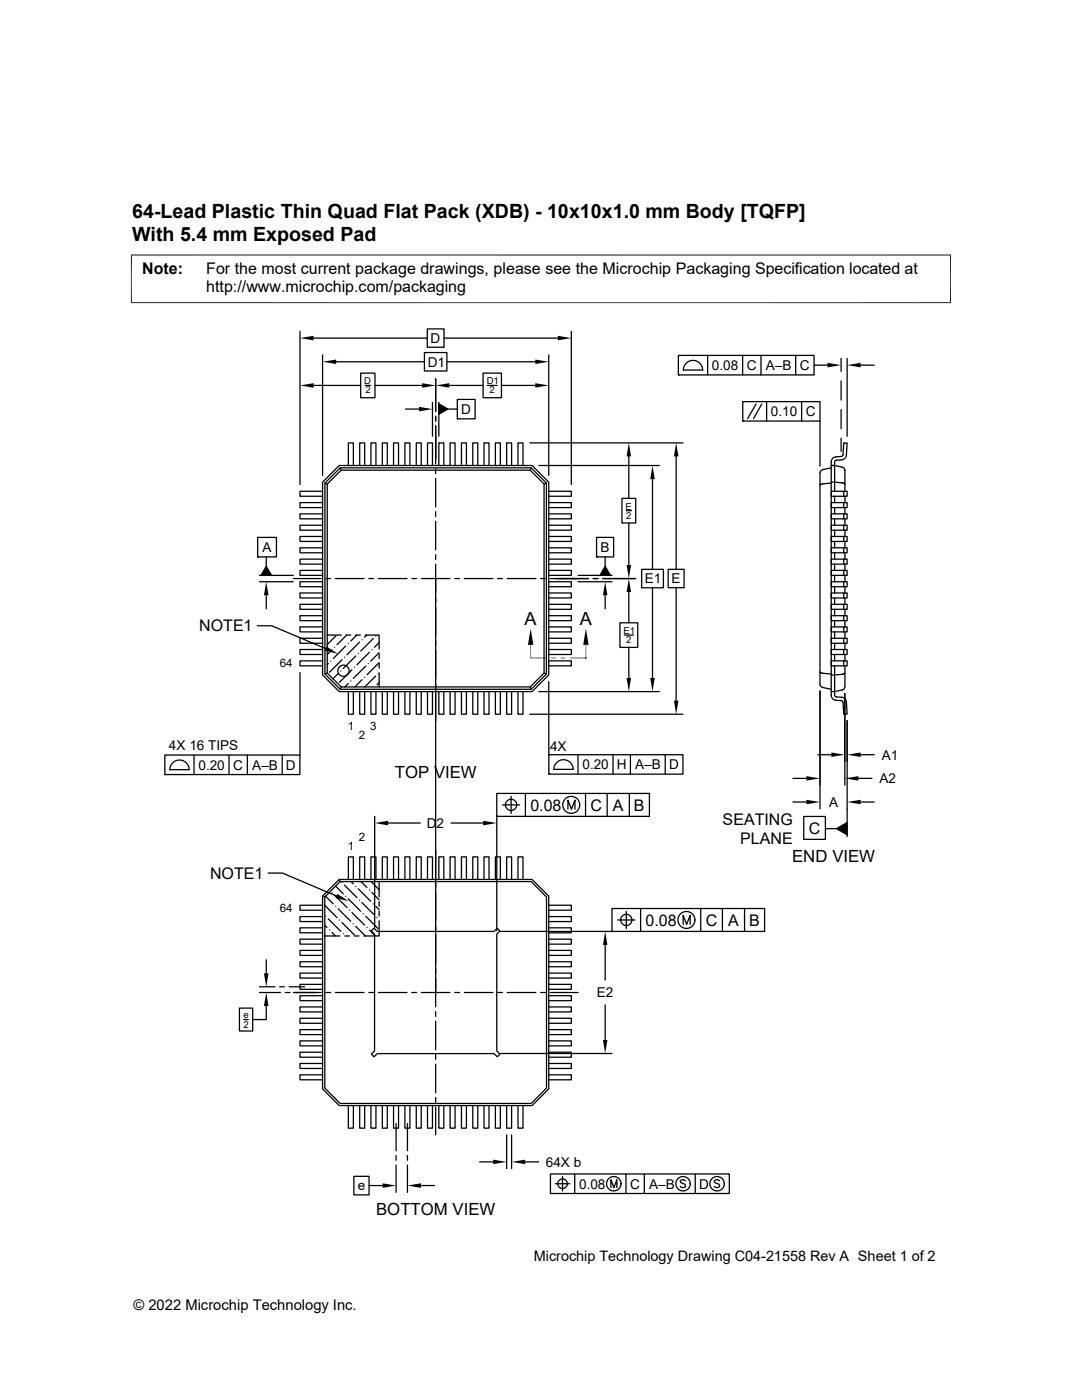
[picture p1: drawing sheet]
<svg xmlns="http://www.w3.org/2000/svg" width="216mm" height="279mm" viewBox="0 0 216 279" stroke-linecap="round" stroke-linejoin="round" font-family="sans-serif">
<g fill="none" stroke="#000" stroke-width=".25">
<path d="M59.9 66.1v30.6M62.6 67.5h22.7M62.6 76.9h9.4M64.4 70.8v24.1M67.1 72.2h17.6M72 74.5h2.8v4.9h-2.8zM72.8 76.9h1.2M74.8 76.9h9.4M84.7 70.4h4.5v3.6h-4.5zM85.3 65.6h3.3v3.7h-3.3zM86.9 75.6v6.5M88.6 67.5h22.7"/>
<path d="M89.2 72.2h17.6M89.6 76.9h6.8M91.2 79.7h3.6v3.9h-3.6zM96.4 74.5h3.7v4.9h-3.7zM97.2 76.9h2M100.1 76.9h6.7M109.5 70.8v24.1M114 66.1v30.6M135.4 70.9h27v3.9h-27zM135.4 74.8h.1M136.9 72.5a1.91 1.91 0 0 1 2.1-.4 1.91 1.91 0 0 1 1.2 1.8h-3.8v-.6zM141.2 70.9v3.9"/>
<path d="M148.2 70.9v3.9M151.8 70.9v3.9M158.8 70.9v3.9M162.4 72.9h2.7M167.8 71.5v2.6M167.8 76v3.8M169 71.5v15.6M171.7 72.9h2.7M64.4 98h-4.5v1h4.5M64.8 96.4l.5 .2M67.7 92.9h38.5l3.3 3.3v38.5l-3.3 3.3h-38.5l-3.3-3.3v-38.5zM67.9 93.4l.2 .4"/>
<path d="M67.9 93.4h38.1l3 3v38.1l-3 3.1h-38.1l-3.1-3.1v-38.1zM68.1 93.8h37.7l2.8 2.8v37.7l-2.8 2.8h-37.7l-2.8-2.8v-37.7zM69.5 92.9v-4.5h1v4.5M71.8 92.9v-4.5h1v4.5M74 92.9v-4.5h1v4.5M76.3 92.9v-4.5h1v4.5M78.5 92.9v-4.5h1v4.5M80.8 92.9v-4.5h1v4.5M80.9 81.6h2.7M83.1 92.9v-4.5h1v4.5M85.3 92.9v-4.5h1v4.5M86.3 80.3v6.8"/>
<path d="M86.9 93.6v.9M86.9 95.5v5.7M86.9 83.1v.9M86.9 85v7.6M87.6 80.6l1.8 1-1.8 1.1zM87.6 92.9v-4.5h1v4.5M87.6 80.3v6.8M89.4 81.6h1.8M89.8 92.9v-4.5h1v4.5M91.2 83.6h.1M92.1 92.9v-4.5h1v4.5M94.3 92.9v-4.5h1v4.5"/>
<path d="M96.6 92.9v-4.5h1v4.5M98.8 92.9v-4.5h1v4.5M101.1 92.9v-4.5h1v4.5M103.4 92.9v-4.5h1v4.5M105.7 88.4h30.6M106 93.4l-.2 .4M107.5 92.9h24.1M109 96.4l-.4 .2M109.5 98h4.5v1h-4.5M124.1 99.5h2.8v4.9h-2.8zM125.5 91.1v8.4M130.2 95.6v18"/>
<path d="M134.9 91.1v22.5M148.2 80.2h15.4v3.8h-15.4zM148.2 84h.1M150.9 80.6l-1.7 2.9M152 80.6l-1.7 2.9M153 80.2v3.8M160 80.2v3.8M163.6 84v9M163.7 96.7l-.1 .1M163.8 96.7l-.1 .1M164 96.6h-.2M165.9 98h3.1v1h-3.1z"/>
<path d="M165.9 92.9a4.6 4.6 0 0 1 2.4 .5l.3 .5v4.1M165.9 93.4l-1.9 .4-.3 .3-.1 .3v42.1l.1 .3 .3 .3 1.9 .5M165.9 96.4l-1.9 .2M165.9 96.2l2.3 .2M166.5 99v1.3M166.5 98v-5.8l.3-.3 1.1-.1a1.01 1.01 0 0 0 1-1l.1-2.4h-.6l-.2 2.5-.3 .2-1.1 .1-.5 .2-.4 .4v.4v46.5v.4l.4 .5 .5 .2h1.1l.3 .2 .2 2.5h.6l-.1-2.4a1.01 1.01 0 0 0-1-1h-1.1l-.3-.4v-5.8M167.8 81.7v3.9M167.8 87.5v2.6M168.2 96.4h.2M168.4 98v1M168.4 96.5h.2M168.5 96.5l.1 .1"/>
<path d="M168.6 99v1.3M51.4 107.3h3.8v3.8h-3.8zM51.4 111.1h.1M51.8 116.1h6.7M51.8 114.8h6.7M53.1 113l1.1 1.8h-2.1zM53.1 111.1v1.9M53.1 118.8v2.7M58.5 115.5h5.6M64.4 118.3h-4.5v1h4.5M64.4 116.1h-4.5v1h4.5M64.4 113.8h-4.5v1h4.5"/>
<path d="M64.4 111.6h-4.5v1h4.5M64.4 109.3h-4.5v1h4.5M64.4 107.1h-4.5v1h4.5M64.4 104.8h-4.5v1h4.5M64.4 102.6h-4.5v.9h4.5M64.4 100.3h-4.5v1h4.5M65 115.5h1M66.9 115.5h5.7M73.6 115.5h.9M75.5 115.5h5.7M82.2 115.5h.9M84.1 115.5h5.7"/>
<path d="M86.9 102.1v1M86.9 104v5.7M86.9 110.7v1M86.9 112.6v88.3M90.7 115.5h1M92.6 115.5h5.8M99.3 115.5h1M101.2 115.5h5.7M107.9 115.5h.9M109.5 100.3h4.5v1h-4.5M109.5 102.6h4.5v.9h-4.5M109.5 104.8h4.5v1h-4.5"/>
<path d="M109.5 107.1h4.5v1h-4.5M109.5 109.3h4.5v1h-4.5M109.5 111.6h4.5v1h-4.5M109.5 113.8h4.5v1h-4.5M109.5 116.1h4.5v1h-4.5M109.5 118.3h4.5v1h-4.5M115.3 116.1h6.8M115.3 114.8h6.8M117.4 115.5h-7.6M118.4 115.5h.9M119 107.3h3.4v3.8h-3.4zM119 111.1h.1"/>
<path d="M120.3 115.5h6.5M120.8 113l1 1.8h-2.1zM120.8 111.1v1.9M120.8 118.8v2.7M125 101.9h1M125.5 104.4v8.4M125.5 118.2v6.1M128 113.6h4.4v3.7h-4.4zM130.2 117.3v18M133.3 113.6h3.2v3.7h-3.2zM134.9 117.3v22.5M165.9 118.3h3.1v1h-3.1z"/>
<path d="M165.9 116.1h3.1v1h-3.1zM165.9 113.8h3.1v1h-3.1zM165.9 111.6h3.1v1h-3.1zM165.9 109.3h3.1v1h-3.1zM165.9 107.1h3.1v1h-3.1zM165.9 104.8h3.1v1h-3.1zM165.9 102.6h3.1v.9h-3.1zM165.9 100.3h3.1v1h-3.1zM166.5 101.3v1.3M166.5 103.5v1.3M166.5 105.8v1.3M166.5 108.1v1.2"/>
<path d="M166.5 110.3v1.3M166.5 112.6v1.2M166.5 114.8v1.3M166.5 117.1v1.2M166.5 119.3v1.3M168.4 100.3v1M168.4 102.6v.9M168.4 104.8v1M168.4 107.1v1M168.4 109.3v1M168.4 111.6v1M168.4 113.8v1"/>
<path d="M168.4 116.1v1M168.4 118.3v1M168.6 101.3v1.3M168.6 103.5v1.3M168.6 105.8v1.3M168.6 108.1v1.2M168.6 110.3v1.3M168.6 112.6v1.2M168.6 114.8v1.3M168.6 117.1v1.2M168.6 119.3v1.3M51.3 124.9h2.9l10.8 4.5"/>
<path d="M59.9 134.2v16.5M64.4 131.9h-4.5v1h4.5M64.4 129.6h-4.5v1h4.5M64.4 127.4h-4.5v1h4.5M64.4 125.1h-4.5v1h4.5M64.4 122.9h-4.5v1h4.5M64.4 120.6h-4.5v1h4.5M65.3 134.3l-.5 .2M65.3 126.7h2.8M65.5 132.4l-.2 .2M66 131.9h.1M66.3 129.7l-1 .9"/>
<path d="M66.7 129.2h.1M67 126.9l-1.7 1.7M67.5 134.4l-1.1 1.1M68 133.9h.1M68.1 137.1l-.2 .5M68.2 131.7l-2.5 2.5M68.7 131.2h.1M69 128.9l-2.5 2.5M69 126.7h1M69.2 126.7l-2 2M69.5 128.4h.1M69.5 136.4l-.7 .7"/>
<path d="M69.5 138v4.5h1v-4.5M70 135.9h.1M70.2 133.7l-2.4 2.5M70.7 133.2h.1M71 126.7h.9M71 130.9l-2.5 2.5M71.2 126.7l-1.2 1.2M71.5 130.4h.1M71.7 128.2l-2.5 2.5M71.8 138v4.5h1v-4.5M72.2 127.7h.1M72.2 135.7l-1.4 1.4"/>
<path d="M72.7 135.2h.1M72.9 126.7h2.7v2.8M73 132.9l-2.5 2.5M73.2 126.7l-.5 .5M73.5 132.4h.1M73.7 130.2l-2.5 2.5M74 138v4.5h1v-4.5M74.2 129.7h.1M74.5 127.4l-2.5 2.5M75 126.9h.1M75 134.9l-2.2 2.2M75.5 134.4h.1"/>
<path d="M75.6 128.2l-.9 1M75.6 130.3l-1.6 1.6M75.6 130.5v.9M75.6 132.4v1M75.6 134.3v2.8M75.6 136.2l-.4 .5M75.6 132.2l-2.4 2.5M76.3 138v4.5h1v-4.5M78.5 138v4.5h1v-4.5M80.8 138v4.5h1v-4.5M83.1 138v4.5h1v-4.5M85.3 138v4.5h1v-4.5"/>
<path d="M87.6 138v4.5h1v-4.5M89.8 138v4.5h1v-4.5M92.1 138v4.5h1v-4.5M94.3 138v4.5h1v-4.5M96.6 138v4.5h1v-4.5M98.8 138v4.5h1v-4.5M101.1 138v4.5h1v-4.5M103.4 138v4.5h1v-4.5M105.8 137.1l.2 .5M107.5 138h24.1M108.6 134.3l.4 .2M109.5 120.6h4.5v1h-4.5"/>
<path d="M109.5 122.9h4.5v1h-4.5M109.5 125.1h4.5v1h-4.5M109.5 127.4h4.5v1h-4.5M109.5 129.6h4.5v1h-4.5M109.5 131.9h4.5v1h-4.5M109.5 136v14.6M116.9 131.3h.1M123.7 124.3h3.6v4.9h-3.6zM124.6 126.7h1.8M125.5 129.2v6.1M163.6 134.1l.2 .2M163.6 137.9v23.5"/>
<path d="M163.8 134.3l2.1 .2M165.9 131.9h3.1v1h-3.1zM165.9 129.6h3.1v1h-3.1zM165.9 127.4h3.1v1h-3.1zM165.9 125.1h3.1v1h-3.1zM165.9 122.9h3.1v1h-3.1zM165.9 120.6h3.1v1h-3.1zM166.5 121.6v1.3M166.5 123.9v1.2M166.5 126.1v1.3M166.5 128.4v1.2M166.5 130.6v1.3"/>
<path d="M168 137.7l-2.1 .3M168.2 134.6l-2.3 .1M168.4 120.6v1M168.4 122.9v1M168.4 125.1v1M168.4 127.4v1M168.4 129.6v1M168.4 131.9v1M168.6 134.4l-.4 .1M168.6 138.4v18.3M168.6 134.3l-.1 .1M168.6 121.6v1.3"/>
<path d="M168.6 123.9v1.2M168.6 126.1v1.3M168.6 128.4v1.2M168.6 132.9v4.2l-.2 .4-.3 .2M168.6 130.6v1.3M32.9 150.7h26.9v3.9h-26.9zM32.9 154.6h.1M34.5 152.3a1.91 1.91 0 0 1 2.1-.5 1.91 1.91 0 0 1 1.1 1.8h-3.8l.1-.6zM38.7 150.7v3.9M45.7 150.7v3.9M49.4 150.7v3.9M56.3 150.7v3.9"/>
<path d="M99.1 158.3h30.5v4.6h-30.5zM102 158.9v3.4M104.8 158.3v4.6M105.7 142.5h30.6M109.5 150.6h26.8v3.9h-26.8zM109.5 154.5h.1M111.1 152.2a1.91 1.91 0 0 1 2.1-.4 1.91 1.91 0 0 1 1.2 1.7h-3.9l.1-.5zM115.3 150.6v3.9M116.8 158.3v4.6M121.2 158.3v4.6M122.3 150.6v3.9M125.6 158.3v4.6"/>
<path d="M125.8 150.6v3.9M132.7 150.6v3.9M158.2 155.3h2.7M163.2 150.6h2.7M169 143.8v23.2M171.3 155.3h2.7M171.7 150.6h2.7M53.5 174.2h2.9l10.7 4.6M64.4 178.8l.4 .2M64.4 178.8l3.3-3.3h38.5l3.3 3.3v38.5l-3.3 3.3h-38.5l-3.3-3.3zM65 178.9l1.5 1.5M66.3 178.1h.1"/>
<path d="M66.7 178.6l2.5 2.5M67 176.8l1.5 1.6M67.7 175.5l.2 .4M67.9 175.9h38.1l3.1 3.1v38.1l-3.1 3.1h-38.1l-3.1-3.1v-38.1zM68.2 176.1h.1M68.7 176.6l2.5 2.5M69 178.9h.1M69.5 179.4l2.5 2.5M69.5 175.5v-4.5h1v4.5M70 175.9l.5 .5M71 176.9h.1M71.5 177.4l2.5 2.5"/>
<path d="M71.7 179.6h.1M71.8 175.5v-4.5h1v4.5M72 175.9l1.2 1.2M73.7 177.6h.1M74 175.5v-4.5h1v4.5M74 175.9l1.6 1.7M74.2 178.1l1.4 1.5M74.8 162.9v22.2M75.6 175.9v3.1M75.6 179.9v1M76.3 175.5v-4.5h1v4.5M77.4 164.3h6.5"/>
<path d="M78.5 175.5v-4.5h1v4.5M80.8 175.5v-4.5h1v4.5M83.1 175.5v-4.5h1v4.5M85.3 175.5v-4.5h1v4.5M87.6 175.5v-4.5h1v4.5M89.8 175.5v-4.5h1v4.5M90 164.3h6.4M92.1 175.5v-4.5h1v4.5M94.3 175.5v-4.5h1v4.5M96.6 175.5v-4.5h1v4.5M98.8 175.5v-4.5h1v4.5M99.1 162.9v22.9"/>
<path d="M99.1 162.9h.1M100.3 160.6h3.4M100.8 160.6a1.14 1.14 0 0 1 1.6-1.1 1.14 1.14 0 0 1 .4 1.8 1.14 1.14 0 0 1-1.9-.2v-.5M101.1 175.5v-4.5h1v4.5M103.4 175.5v-4.5h1v4.5M113.3 161.5v-1.8l.7 1.8 .7-1.8v1.8M158.2 160.1h2.7M160.4 162.9h4.3v4.6h-4.3zM160.4 167.5h.1M164.7 165.4h2.2M166.9 165.4l2.1-1.3v2.5zM171.7 160.1h2.7"/>
<path d="M51.8 196.9h3M51.8 198.1h4.2M53.1 191.6v2.6M55.8 196.9h.9M56.9 198.1h1M57.7 196.9h3.1M58.5 198.1h5.6M64.4 180.7h-4.5v1h4.5M64.4 182.9h-4.5v1h4.5M64.4 185.2h-4.5v1h4.5M64.4 187.4h-4.5v1h4.5M64.4 189.7h-4.5v1h4.5"/>
<path d="M64.4 191.9h-4.5v1h4.5M64.4 194.2h-4.5v1h4.5M64.4 196.4h-4.5v1h4.5M64.4 198.7h-4.5v1h4.5M64.8 186.8h3M64.8 180.7l2.4 2.4M64.8 184.7l.4 .4M64.8 186.7l.1 .1M65 182.9h.1M65 198.1h1M65.5 183.4l2.5 2.5M65.7 185.6h.1"/>
<path d="M66.3 186.1l.6 .7M66.9 198.1h5.7M67 180.9h.1M67.5 181.4l2.5 2.5M67.7 183.6h.1M68.2 184.1l2.5 2.5M68.5 186.4h.1M68.8 186.8h.9M69.7 181.6h.1M70.2 182.1l2.5 2.5M70.5 184.4h.1M70.7 186.8h.9"/>
<path d="M71 184.9l1.9 1.9M72.2 180.1l2.5 2.5M72.5 182.4h.1M73 182.9l2.5 2.5M73.2 185.1h.1M73.6 198.1h.9M73.7 185.6l1.2 1.2M74.5 180.4h.1M74.6 185.3l.7 .6h23.3l.6-.6 .6 .5-.7 .6v23.3l.7 .7-.6 .5-.6-.6h-23.3l-.7 .6-.5-.5 .6-.7v-23.3l-.6-.6zM75 180.9l.6 .6M75.2 183.1h.1M75.5 198.1h5.7"/>
<path d="M75.6 183.7v3.1h-3M75.6 181.8v1M82.2 198.1h.9M84.1 198.1h5.7M90.7 198.1h1M92.6 198.1h5.8M99.3 198.1h1M99.9 185.9h22.2M101.2 198.1h5.7M107.9 198.1h.9M109.5 198.7h4.5v1h-4.5M109.5 196.4h4.5v1h-4.5"/>
<path d="M109.5 194.2h4.5v1h-4.5M109.5 191.9h4.5v1h-4.5M109.5 189.7h4.5v1h-4.5M109.5 187.4h4.5v1h-4.5M109.5 185.2h4.5v1h-4.5M109.5 182.9h4.5v1h-4.5M109.5 180.7h4.5v1h-4.5M109.8 198.1h5.6M120.8 188.6v7M122.1 181.3h30.5v4.6h-30.5zM122.1 185.9h.1M123.3 183.6h3.4"/>
<path d="M123.8 183.6a1.14 1.14 0 0 1 1.5-1.1 1.14 1.14 0 0 1 .5 1.8 1.14 1.14 0 0 1-1.9-.3l-.1-.4M125 181.9v3.4M127.8 181.3v4.6M136.3 184.5v-1.8l.7 1.8 .7-1.8v1.8M139.8 181.3v4.6M144.1 181.3v4.6M148.6 181.3v4.6M47.8 201.2h2.6v4.6h-2.6zM48.6 203.5h1M53.1 200.8v2.7h-2.7M64.4 201h-4.5v1h4.5M64.4 203.2h-4.5v1h4.5"/>
<path d="M64.4 205.5h-4.5v1h4.5M64.4 207.7h-4.5v1h4.5M64.4 210h-4.5v1h4.5M64.4 212.2h-4.5v1h4.5M64.4 214.5h-4.5v1h4.5M86.9 201.9v.9M86.9 203.8v5.7M86.9 210.5v.9M86.9 212.4v5.7M86.9 219v1M99.9 210.2h22.2M109.5 214.5h4.5v1h-4.5"/>
<path d="M109.5 212.2h4.5v1h-4.5M109.5 210h4.5v1h-4.5M109.5 207.7h4.5v1h-4.5M109.5 205.5h4.5v1h-4.5M109.5 203.2h4.5v1h-4.5M109.5 201h4.5v1h-4.5M120.8 200.6v7M69.5 220.6v4.5h1v-4.5M70.6 234.8h3v3.7h-3zM71.8 220.6v4.5h1v-4.5M73.6 236.6h2.7M74 220.6v4.5h1v-4.5"/>
<path d="M76.3 220.6v4.5h1v-4.5M78.5 220.6v4.5h1v-4.5M79 224.2v5.5M79 230.6v1M79 232.5v5.5M80.8 220.6v4.5h1v-4.5M81.3 224.2v5.5M81.3 230.6v1M81.3 232.5v5.5M83.1 220.6v4.5h1v-4.5M84 236.6h2.7M85.3 220.6v4.5h1v-4.5"/>
<path d="M86.9 220.9v5.6M87.6 220.6v4.5h1v-4.5M89.8 220.6v4.5h1v-4.5M92.1 220.6v4.5h1v-4.5M94.3 220.6v4.5h1v-4.5M95.7 231.9h2.7M96.6 220.6v4.5h1v-4.5M98.8 220.6v4.5h1v-4.5M101.1 220.6v4.5h1v-4.5M101.1 226.5v6.7M102.1 226.5v6.7M103.4 220.6v4.5h1v-4.5"/>
<path d="M104.8 231.9h2.7M109.8 234.3h35.7v3.9h-35.7zM109.8 238.2h.1M110.8 236.2h2.9M112.2 234.8v2.9M114.7 234.3v3.9M121.9 237v-1.6l.6 1.6 .6-1.6v1.6M124.9 234.3v3.9M128.6 234.3v3.9M136.8 235.7a.58 .58 0 0 0-.6-.3 .58 .58 0 0 0-.5 .4l.2 .2 .7 .3a.36 .36 0 0 1 0 .6 .67 .67 0 0 1-.9-.1M138.7 234.3v3.9M143.6 235.7a.58 .58 0 0 0-.6-.3 .58 .58 0 0 0-.5 .4l.2 .2 .7 .3a.36 .36 0 0 1 0 .6 .67 .67 0 0 1-.9-.1"/>
<circle cx="68.5" cy="133.9" r="1.12"/>
<circle cx="114" cy="160.6" r="1.69"/>
<circle cx="137" cy="183.6" r="1.69"/>
<circle cx="112.2" cy="236.2" r=".96"/>
<circle cx="122.5" cy="236.2" r="1.44"/>
<circle cx="136.3" cy="236.2" r="1.44"/>
<circle cx="143.1" cy="236.2" r="1.44"/>
</g>
<g fill="#000">
<path d="M59.9 67.5l2.7-.5v.9zM59.9 76.9l2.7-.4v.9zM64.4 72.2l2.7-.4v.8zM84.2 76.5l2.7 .4-2.7 .5zM86.9 76.9l2.7-.4v.9zM106.8 71.8l2.7 .4-2.7 .4zM106.8 76.5l2.7 .4-2.7 .5zM111.3 67l2.7 .5-2.7 .4zM165.1 72.4l2.7 .5-2.7 .4zM169 72.9l2.7-.5v.9zM83.6 81.2l2.7 .4-2.7 .5zM87.6 80.6l1.8 1-1.8 1.1z"/>
<path d="M125.5 88.4l.4 2.7h-.9zM130.2 92.9l.4 2.7h-.8zM134.9 88.4l.5 2.7h-.9zM53.1 116.1l.5 2.7h-.9zM53.1 113l1.1 1.8h-2.1zM120.8 116.1l.4 2.7h-.9zM120.8 113l1 1.8h-2.1zM125 112.8h.9l-.4 2.7zM125.5 115.5l.4 2.7h-.9zM65.2 129l2.3 1.5-2.7-.6zM105.9 125.5l.5 3.2h-1.1zM110 131.3h.9l-.9 .1z"/>
<path d="M110 131.4l.9-.1v.1zM111.9 131.3h.9l-.9 .1zM111.9 131.4l.9-.1v.1zM116.9 125.5l.6 3.2h-1.1zM125 135.3h.9l-.4 2.7zM129.8 135.3h.8l-.4 2.7zM134.5 139.8h.9l-.5 2.7zM160.9 154.9l2.7 .4-2.7 .5zM160.9 159.6l2.7 .5-2.7 .4zM165.9 150.2l2.7 .4-2.7 .5zM168.6 155.3l2.7-.4v.9zM169 150.6l2.7-.4v.9z"/>
<path d="M169 160.1l2.7-.5v.9zM67.3 178.4l2.3 1.5-2.6-.7zM74.8 164.3l2.6-.5v.9zM96.4 163.8l2.7 .5-2.7 .4zM166.9 165.4l2.1-1.3v2.5zM52.7 194.2h.9l-.5 2.7zM120.8 185.9l.4 2.7h-.9zM53.1 198.1l.5 2.7h-.9zM120.3 207.6h.9l-.4 2.6zM76.3 236.2l2.7 .4-2.7 .5zM81.3 236.6l2.7-.4v.9zM98.4 231.4l2.7 .5-2.7 .4z"/>
<path d="M102.1 231.9l2.7-.5v.9z"/>
</g>
<path d="M26.1 50.9h163.7M26.2 50.8v9.7M189.7 50.8v9.7M26.1 60.4h163.7M105.9 131.3h3.1M105.9 128.7v2.6M113.8 131.3h3.1M116.9 131.3v.1M116.9 128.7v2.6" fill="none" stroke="#000" stroke-width=".2"/>
<g font-size="3.9">
<text x="26.4" y="43.5">64-Lead Plastic Thin Quad Flat Pack (XDB) - 10x10x1.0 mm Body [TQFP]</text>
<text x="26.4" y="48.1">With 5.4 mm Exposed Pad</text>
</g>
<g font-size="3.6">
<text x="104.7" y="124.8">A</text>
<text x="115.7" y="124.8">A</text>
</g>
<g font-size="3.3">
<text x="78.8" y="155.2">TOP VIEW</text>
<text x="158.1" y="172.1">END VIEW</text>
<text x="75" y="242.5">BOTTOM VIEW</text>
</g>
<g font-size="3.2">
<text x="28.4" y="54.7">Note:</text>
<text x="41.1" y="58.3">http://www.microchip.com/packaging</text>
<text x="41.1" y="54.7">For the most current package drawings, please see the Microchip Packaging Specification located at</text>
<text x="39.8" y="126">NOTE1</text>
<text x="105.8" y="161.8">0.08</text>
<text x="117.8" y="161.8">C</text>
<text x="122.3" y="161.8">A</text>
<text x="126.5" y="161.8">B</text>
<text x="144.2" y="164.6">SEATING</text>
<text x="161.4" y="166.4">C</text>
<text x="147.7" y="168.4">PLANE</text>
<text x="41.9" y="175.4">NOTE1</text>
<text x="128.8" y="184.7">0.08</text>
<text x="140.8" y="184.7">C</text>
<text x="145.3" y="184.7">A</text>
<text x="149.5" y="184.7">B</text>
</g>
<g font-size="2.9">
<text x="106.5" y="251.7">Microchip Technology Drawing C04-21558 Rev A Sheet 1 of 2</text>
<text x="26.6" y="261.3">© 2022 Microchip Technology Inc.</text>
</g>
<g font-size="2.7">
<text x="85.9" y="68.5">D</text>
<text x="85.3" y="73.2">D1</text>
<text x="142" y="73.8">0.08</text>
<text x="149" y="73.9">C</text>
<text x="152.8" y="73.9">A–B</text>
<text x="159.6" y="73.9">C</text>
<text x="92" y="82.6">D</text>
<text x="153.8" y="83.1">0.10</text>
<text x="160.8" y="83.1">C</text>
<text x="52.4" y="110.2">A</text>
<text x="119.8" y="110.2">B</text>
<text x="128.7" y="116.4">E1</text>
<text x="134" y="116.4">E</text>
<text x="33.7" y="149.7">4X 16 TIPS</text>
<text x="109.8" y="149.9">4X</text>
<text x="39.6" y="153.6">0.20</text>
<text x="46.5" y="153.6">C</text>
<text x="50.3" y="153.6">A–B</text>
<text x="57.1" y="153.6">D</text>
<text x="116.2" y="153.5">0.20</text>
<text x="123.1" y="153.5">H</text>
<text x="126.8" y="153.5">A–B</text>
<text x="133.5" y="153.5">D</text>
<text x="175.9" y="151.6">A1</text>
<text x="165.4" y="161">A</text>
<text x="175.5" y="156.3">A2</text>
<text x="85.2" y="165.2">D2</text>
<text x="119.1" y="199.1">E2</text>
<text x="108.9" y="232.8">64X b</text>
<text x="71.4" y="237.6">e</text>
<text x="115.5" y="237.2">0.08</text>
<text x="125.7" y="237.2">C</text>
<text x="129.5" y="237.2">A–B</text>
<text x="139.5" y="237.2">D</text>
</g>
<g font-size="2.3">
<text x="55.8" y="133.2">64</text>
<text x="69.4" y="145.6">1</text>
<text x="71.6" y="147.4">2</text>
<text x="73.9" y="145.6">3</text>
<text x="71.6" y="167.8">2</text>
<text x="69.4" y="169.5">1</text>
<text x="55.8" y="181.9">64</text>
</g>
<g font-size="1.9">
<text x="72.7" y="76.7">D</text>
<text x="97.1" y="76.7">D1</text>
<text x="72.9" y="78.5">2</text>
<text x="97.7" y="78.5">2</text>
<text x="124.8" y="101.7">E</text>
<text x="125" y="103.5">2</text>
<text x="124.4" y="126.5">E1</text>
<text x="125" y="128.3">2</text>
<text x="48.6" y="203.2">e</text>
<text x="48.6" y="205.1">2</text>
</g>
</svg>
